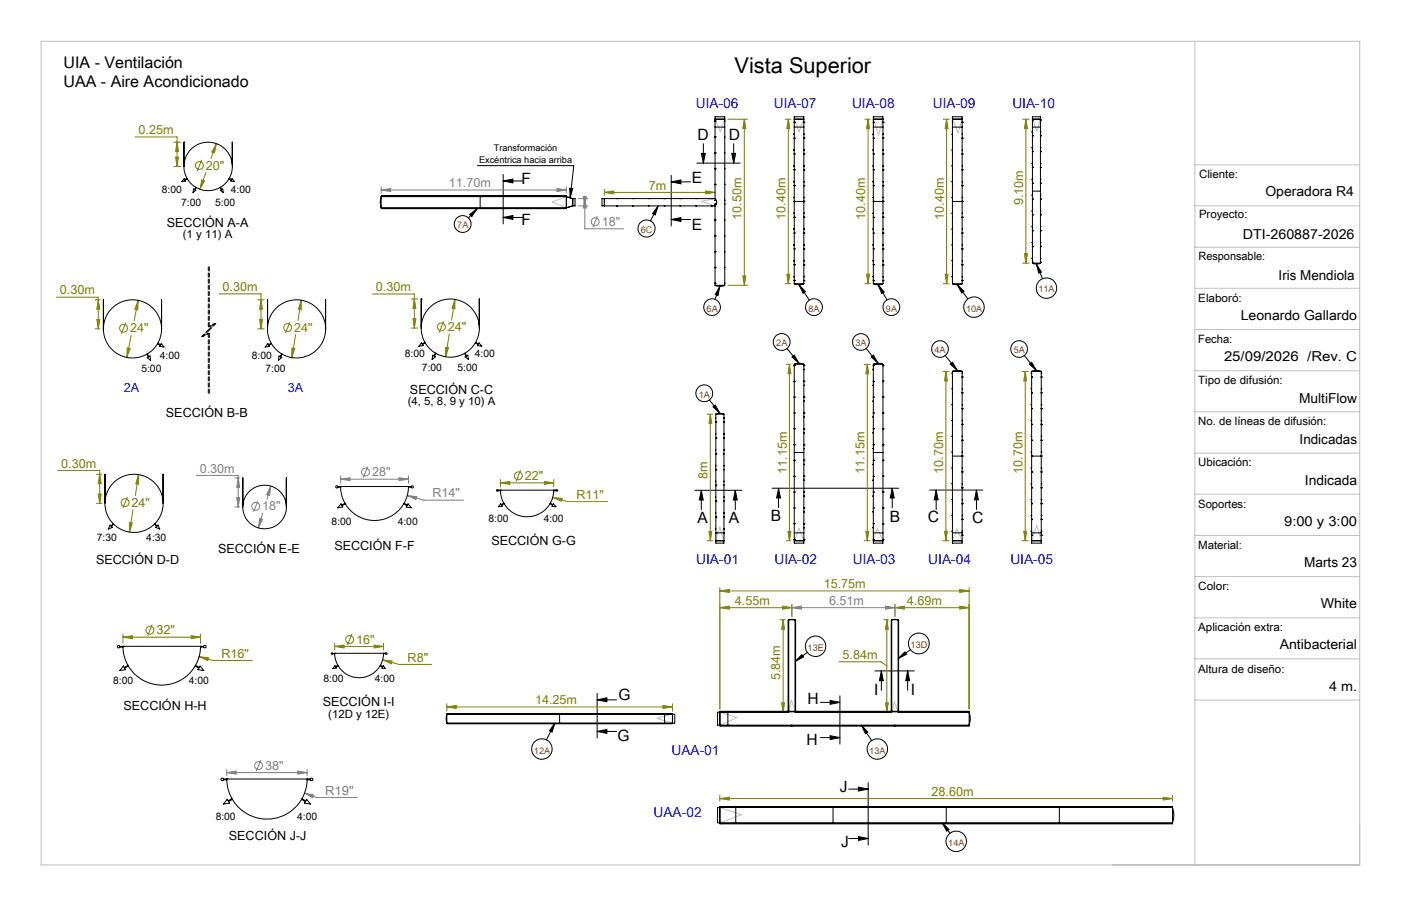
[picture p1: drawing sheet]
<svg xmlns="http://www.w3.org/2000/svg" width="432mm" height="279mm" viewBox="0 0 432 279" stroke-linecap="round" stroke-linejoin="round" font-family="sans-serif">
<g fill="none" stroke="#808080" stroke-width=".31">
<path d="M117.5 58.6l2.9-.5v1zM117.5 57.6v2M117.5 58.6h57.1M171.7 58.1l2.9 .5-2.9 .5zM174.6 57.6v2M178.3 63.5h2.9M178.3 61.2h2.9M179.8 60.6h.9l-.5 2.9zM180.2 61.2l.5 2.9h-.9zM180.2 61.2v9.4h12M184.1 66.6l-1.4 3.5M60.5 146.6h12.9v9.8"/>
<path d="M72.4 156.4h1.4M72.4 147.4h1.4M73 153.5h.9l-.5 2.9zM73.4 147.4l.5 2.9h-.9zM79.5 154.4l-1.4 3.5M80 159.9l.9 .3-1.3 2.6zM81 158.3l-1.4 4.5M83.5 149.9l-.4 2.9-.9-.3zM83.5 149.9l-1.2 4.1M105 147.8l2.9-.5v.9zM105 146.8v2.2M105 147.8h20.9"/>
<path d="M113.3 143.9l-1.4 3.4M123 147.3l2.9 .5-2.9 .4zM125.5 152.8l2.9 .4-.2 .8zM125.5 152.8l5.1 1.4h12.3M125.9 146.8v2.2M244.1 187.4l2.9-.5v1zM244.1 186.4v3.7M244.1 187.4h31.7M272.9 186.9l2.9 .5-2.9 .5zM275.8 186.4v3.7M69.9 238.3l2.9-.5v.9zM69.9 237.3v1.9"/>
<path d="M69.9 238.3h24.8M80.4 234.4l-1.4 3.4M91.8 237.8l2.9 .5-2.9 .4zM94.7 237.3v1.9M93.9 244.6l2.8 .6-.3 .8zM93.9 244.6l3.5 1.3h12.7"/>
<circle cx="183.4" cy="68.4" r="1.21"/>
<circle cx="78.8" cy="156.1" r="1.22"/>
<circle cx="112.6" cy="145.6" r="1.21"/>
<circle cx="79.7" cy="236.1" r="1.21"/>
</g>
<g fill="none" stroke="#808000" stroke-width=".31">
<path d="M224.4 36.8h6M229.4 36.8l.5 2.9h-.9zM229.4 36.8v51.2M242 36.8h1.8M243 36.8l.4 2.9h-.9zM243 36.8v50.7M266.6 36.8h1.6M267.5 36.8l.5 2.9h-.9zM267.5 36.8v50.7M290.7 36.8h1.9M291.7 36.8l.5 2.9h-.9zM291.7 36.8v50.7"/>
<path d="M315.2 36.8h2M316.2 36.8l.5 2.9h-1zM316.2 36.8v44.3M41.6 42.2h13v9.1M53.6 51.3h2.1M53.6 43.9h2.1M54.1 48.4h.9l-.4 2.9zM54.6 43.9l.4 2.8h-.9zM62.2 49.3l-1.4 3.5M62.2 55.5l.8 .3-1.4 2.5zM63.5 53.2l-1.9 5.1M66.7 44.3l-.6 2.9-.8-.3z"/>
<path d="M66.7 44.3l-1.7 4.6M186.3 58.3v2M186.3 59.3h34.1M186.3 59.3l2.9-.4v.9zM217.5 58.9l2.9 .4-2.9 .5zM315.7 78.2h1l-.5 2.9zM17.4 91.7h12.9v9.7M29.3 92.5h1.6M29.8 98.5h1l-.5 2.9zM30.3 92.5l.5 2.9h-1zM38.8 99.5l-1.4 3.4M42.6 92.6l-.2 3-.8-.2z"/>
<path d="M42.6 92.6l-1.3 6.4M67.5 90.6h12.9v10.8M79.4 92.5h2M80 98.5h.9l-.5 2.9zM80.4 92.5l.5 2.9h-.9zM89.4 99.3l-1.4 3.5M92.9 92.6v2.9l-1-.1zM92.9 92.6l-1.1 6.2M114.8 90.7h12.9v10.5M126.7 92.2h2.1M127.3 98.3h.9l-.5 2.9zM127.7 92.2l.5 2.9h-.9z"/>
<path d="M136.7 99.1l-1.3 3.5M140.2 92.3v2.9l-.9-.1zM140.2 92.3l-1 6.4M224.4 88h6M229 85.1h.9l-.5 2.9zM242 87.5h1.8M242.5 84.6h.9l-.4 2.9zM266.6 87.5h1.6M267.1 84.6h.9l-.5 2.9zM290.7 87.5h1.9M291.3 84.6h.9l-.5 2.9zM315.2 81.1h2"/>
<path d="M29.3 101.4h1.6M39.2 107.3l.9 .2-1 2.7zM40.4 103.4l-1.3 6.8M79.4 101.4h2M90 107.4l.8 .1-.9 2.8zM91.1 103.2l-1.2 7.1M126.7 101.2h2.1M137.3 107.1l1 .1-1 2.8zM138.5 103l-1.2 7M242.3 112.4h1.5M243.3 112.4v54.4M243.3 112.4l.5 2.9h-.9z"/>
<path d="M266.3 112.4h1.9M267.3 112.4l.5 2.9h-1zM267.3 112.4v54.4M290.5 114.5h2.1M291.5 114.5l.5 3h-.9zM291.5 114.5v52.3M315 114.5h1.9M316 114.5l.4 3h-.9zM316 114.5v52.3M217.9 127.7h1.7M218.9 127.7l.5 2.9h-.9zM218.9 127.7v39.1"/>
<path d="M17.8 145.1h12.9v10.1M29.7 155.2h1.7M29.7 146.3h1.7M30.3 152.3h.9l-.5 2.9zM30.7 146.3l.5 2.9h-.9zM39.3 153.3l-1.4 3.4M41 157.2l-1.1 6.9M42.7 146.4v2.9l-.9-.1zM42.7 146.4l-1 6.5M154.2 148.9l2.9-.4v.9zM154.2 147.9v2.2M154.2 148.9h16.5"/>
<path d="M160.4 145l-1.4 3.5M167.8 148.5l2.9 .4-2.9 .5zM170.4 153.4l2.9 .3-.3 .9zM170.4 153.4l4.6 1.3h12.2M170.7 147.9v2.2M39.9 161.1l.9 .2-.9 2.8zM217.9 166.8h1.7M218.5 163.9h.9l-.5 2.9zM242.3 166.8h1.5M242.9 163.9h.9l-.5 2.9zM266.3 166.8h1.9M266.8 163.9h1l-.5 2.9z"/>
<path d="M290.5 166.8h2.1M291.1 163.9h.9l-.5 2.9zM315 166.8h1.9M315.5 163.9h.9l-.4 2.9zM37.9 196.5l2.9-.5v1zM37.9 195.5v2.9M37.9 196.5h23.9M46.9 192.6l-1.4 3.5M58.9 196l2.9 .5-2.9 .5zM61.8 195.5v2.9M103.2 199.4l2.8-.5v.9zM103.2 198.4v2.1"/>
<path d="M103.2 199.4h15M108.5 195.5l-1.4 3.4M115.3 198.9l2.9 .5-2.9 .4zM118.2 198.4v2.1M221.9 187.4l2.9-.5v1zM221.9 187.4h22.2M221.9 182.2l2.9-.4v.9zM221.9 181.3v37.4M221.9 182.2h76.8M240.3 191.1h1.8M241.2 186.9l2.9 .5-2.9 .5zM241.4 191.1l.4 3h-.9z"/>
<path d="M241.4 191.1v28.5M244.1 186.4v3.7M272.3 191.1h1.5M273.3 191.1l.5 3h-.9zM273.3 191.1v28.5M275.8 187.4l2.9-.5v1zM275.8 186.4v3.7M275.8 187.4h22.9M295.8 186.9l2.9 .5-2.9 .5zM295.8 181.8l2.9 .4-2.9 .5zM298.7 181.3v37.4M61.4 202.5l2.9 .3-.3 .9z"/>
<path d="M61.4 202.5l4.1 1.2h12.3M117.9 203.5l3 .3-.3 .9zM117.9 203.5l5 1.4h10.1M137.7 218l2.9-.4v.9zM137.7 217v2.3M137.7 218h69.6M204.3 217.6l3 .4-3 .5zM207.3 217v2.3M240.9 216.7h.9l-.4 2.9zM258.6 204.1h12.9l1.8 1.3M272.9 216.7h.9l-.5 2.9zM221.9 246.3l2.9-.4v.8z"/>
<path d="M221.9 245.3v1.8M221.9 246.3h139.5M358.5 245.9l2.9 .4-2.9 .4zM361.4 245.3v1.8"/>
<circle cx="61.5" cy="51" r="1.21"/>
<circle cx="38.1" cy="101.2" r="1.22"/>
<circle cx="88.7" cy="101" r="1.22"/>
<circle cx="136" cy="100.8" r="1.22"/>
<circle cx="38.5" cy="155" r="1.21"/>
<circle cx="159.7" cy="146.8" r="1.22"/>
<circle cx="46.2" cy="194.3" r="1.2"/>
<circle cx="107.8" cy="197.2" r="1.21"/>
</g>
<g fill="none" stroke="#000" stroke-width=".31">
<path d="M147.1 51.1h29.7l-1.1 9.9M155.1 55.8l3-.6v1.2zM155.1 55.8h6M155.1 53.8v15.2M175.6 58.1l.9 .1-.8 2.8zM206.9 56.1l3-.6v1.2zM206.9 56.1h6M206.9 54.1v15.6M214.8 50.3h13.3M216.2 47.3h1.2l-.6 3zM216.8 44.3v6M225.5 47.3h1.2l-.6 3z"/>
<path d="M226.1 44.3v6M144.7 66.1l2.4-1.8-1.7 2.5zM147.1 64.3l-2.7 2.9M155.1 67.1l3-.6v1.2zM155.1 67.1h6M202.8 63.5l-2.3 4.6M202.8 63.5l-.9 2.8-.8-.4zM206.9 67.7l3-.6v1.2zM206.9 67.7h6M221.9 88.3l-1.5 4M221.9 88.3l-.6 2.9-.8-.4zM246.3 87.8l3.1 4.8"/>
<path d="M246.3 87.8l1.9 2.2-.7 .5zM270.7 87.8l2.7 4.7M270.7 87.8l1.8 2.3-.8 .4zM295.1 87.8l3.2 4.4M295.1 87.8l2 2.1-.7 .5zM319.4 81.4l1.9 4.5M319.4 81.4l1.6 2.5-.9 .3zM242.5 107.5l3.8 4.5M244.1 110.1l.7-.6 1.5 2.5zM266.9 107.5l3.8 4.5M268.5 110.1l.7-.6 1.5 2.5zM291.3 109.6l3.8 4.7"/>
<path d="M292.9 112.3l.7-.6 1.5 2.6zM315.7 109.6l3.7 4.7M317.3 112.3l.7-.6 1.4 2.6zM218.7 123.3l3.2 4.2M219.7 125.4l.8-.5 1.4 2.6zM214.1 151.2h14.5M216.1 151.2l.6 3h-1.2zM216.1 151.2v6M226.6 151.2l.6 3h-1.2zM226.6 151.2v6M237.9 150.6h39.1M240 150.6l.6 3h-1.2z"/>
<path d="M240 150.6v6M275 150.6l.6 3h-1.2zM275 150.6v6M286.5 151.1h16.4M288.5 151.1v6M288.5 151.1l.6 3h-1.2zM301 151.1l.6 3h-1.2zM301 151.1v6M184 215.8h6M184 213.8v13.8M184 215.8l3-.6v1.2zM247.1 201.9l.6 .7-2.6 1.4z"/>
<path d="M248.8 201.2l-3.7 2.8M252.9 216.6h6M255.9 216l3 .6-3 .6zM258.9 214.6v14.9M269.7 206.9h12.1M271.6 206.9l.6 3h-1.2zM271.6 206.9v6M276.8 203.1l2.1-2.1 .5 .8zM279.8 206.9l.6 3h-1.2zM279.8 206.9v6M280.6 200.3l-3.8 2.8M171 223l-2.6 5.2"/>
<path d="M171 223l-.9 2.8-.8-.4zM184 225.6h6M184 225.6l3-.6v1.2zM252.9 227.5h6M255.9 226.9l3 .6-3 .6zM265.5 223.6l3.1 4.8M265.5 223.6l2 2.2-.8 .5zM261.6 243.3h6M261.6 258.6h6M264.6 242.7l3 .6-3 .6zM264.6 258l3 .6-3 .6zM267.6 241.4v19.2"/>
<path d="M290.4 253.8l2.4 3.2M290.4 253.8l2.1 2-.7 .5z"/>
<circle cx="142.6" cy="69.1" r="2.59"/>
<circle cx="199.3" cy="70.5" r="2.64"/>
<circle cx="219.5" cy="94.7" r="2.56"/>
<circle cx="250.9" cy="94.7" r="2.59"/>
<circle cx="274.7" cy="94.7" r="2.59"/>
<circle cx="300.2" cy="94.7" r="3.2"/>
<circle cx="322.5" cy="88.8" r="3.1"/>
<circle cx="240.9" cy="105.5" r="2.59"/>
<circle cx="265.3" cy="105.5" r="2.56"/>
<circle cx="289.7" cy="107.6" r="2.57"/>
<circle cx="314.1" cy="107.6" r="2.57"/>
<circle cx="217.1" cy="121.3" r="2.6"/>
<circle cx="251.4" cy="199.3" r="3.2"/>
<circle cx="283.2" cy="198.4" r="3.2"/>
<circle cx="167" cy="231" r="3.2"/>
<circle cx="270.4" cy="231" r="3.1"/>
<circle cx="294.7" cy="259.5" r="3.2"/>
</g>
<path d="M64.2 82.2v18.6M64.5 82.2v18.6M64.2 102.8v18.6M64.5 102.8v18.6" fill="none" stroke="#000" stroke-width=".31" stroke-dasharray="1.3 .6" stroke-dashoffset="-.1"/>
<path d="M62.2 103.8l2-1M62.5 103.8l2-1M64.2 100.8l2-1M64.5 100.8l2-1" fill="none" stroke="#000" stroke-width=".31" stroke-dasharray="1.3 .6" stroke-dashoffset=".5"/>
<path d="M66.2 99.8l-2 2M66.5 99.8l-2 2M64.2 101.8l-2 2M64.5 101.8l-2 2" fill="none" stroke="#000" stroke-width=".31" stroke-dasharray="1.3 .6" stroke-dashoffset=".2"/>
<g fill="none" stroke="#c0c0c0" stroke-width=".31">
<path d="M12.7 12.7h406.4v254h-406.4zM368.3 12.7v254M220.4 36.8l1.6 3.8 1.4-3.8M244.8 36.8l1.5 3.8 1.5-3.8M269.2 36.8l1.6 4.8 1.3-4.8M293.5 36.8l1.8 4.2 1.2-4.2M318.2 36.8l1.3 3.6 1.2-3.6M368.3 50.8h50.8M174.3 60.6h.2l-4.2 1.7 4.3 1.8M220.4 61.2l-4.2 .9 4 1.4M368.3 63.5h50.8M368.3 76.2h50.8"/>
<path d="M368.3 88.9h50.8M368.3 101.6h50.8M368.3 114.3h50.8M368.3 127h50.8M368.3 139.7h50.8M368.3 152.4h50.8M220.6 166.8l1.3-4.2 1.2 4.2M247.8 166.6l-1.5-3.6-1.5 3.8M272.1 166.8l-1.7-3.8-1.4 3.8M293.5 166.8l1.4-3.6 1.6 3.6M318 166.8l1.5-4.8 1.4 4.8M368.3 165.1h50.8"/>
<path d="M368.3 177.8h50.8M368.3 190.5h50.8M221.9 219.6l5.3 1.7-5.3 2.3M243.1 219.4l.8-3.5 1.2 3.5M274.8 219.5l.8-3.1 1.2 3.1M368.3 203.2h50.8M368.3 215.9h50.8M207.2 220.2l-4.7 1.3 4.8 1.5M221.9 249l6.6 2.2-6.6 2.6"/>
</g>
<g fill="#000">
<path d="M219.7 125.4l.8-.5 1.4 2.6zM244.1 110.1l.7-.6 1.5 2.5zM268.5 110.1l.7-.6 1.5 2.5zM292.9 112.3l.7-.6 1.5 2.6zM317.3 112.3l.7-.6 1.4 2.6zM319.4 81.4l1.6 2.5-.9 .3zM295.1 87.8l2 2.1-.7 .5zM270.7 87.8l1.8 2.3-.8 .4zM246.3 87.8l1.9 2.2-.7 .5zM221.9 88.3l-.6 2.9-.8-.4zM202.8 63.5l-.9 2.8-.8-.4zM144.7 66.1l2.4-1.8-1.7 2.5zM171 223l-.9 2.8-.8-.4zM247.1 201.9l.6 .7-2.6 1.4zM276.8 203.1l2.1-2.1 .5 .8zM265.5 223.6l2 2.2-.8 .5zM290.4 253.8l2.1 2-.7 .5zM175.6 58.1l.9 .1-.8 2.8z"/>
<path d="M226.6 151.2l.6 3h-1.2zM216.1 151.2l.6 3h-1.2z"/>
<path d="M275 150.6l.6 3h-1.2zM240 150.6l.6 3h-1.2zM301 151.1l.6 3h-1.2zM288.5 151.1l.6 3h-1.2zM225.5 47.3h1.2l-.6 3zM216.2 47.3h1.2l-.6 3zM206.9 56.1l3-.6v1.2zM206.9 67.7l3-.6v1.2zM184 215.8l3-.6v1.2zM184 225.6l3-.6v1.2zM255.9 216l3 .6-3 .6zM255.9 226.9l3 .6-3 .6zM279.8 206.9l.6 3h-1.2zM271.6 206.9l.6 3h-1.2zM264.6 242.7l3 .6-3 .6zM264.6 258l3 .6-3 .6zM155.1 55.8l3-.6v1.2zM155.1 67.1l3-.6v1.2z"/>
</g>
<g fill="#808000">
<path d="M295.8 186.9l2.9 .5-2.9 .5zM275.8 187.4l2.9-.5v1zM358.5 245.9l2.9 .4-2.9 .4zM221.9 246.3l2.9-.4v.8zM295.8 181.8l2.9 .4-2.9 .5zM221.9 182.2l2.9-.4v.9z"/>
<path d="M137.7 218l2.9-.4v.9zM204.3 217.6l3 .4-3 .5zM221.9 187.4l2.9-.5v1zM241.2 186.9l2.9 .5-2.9 .5zM273.3 191.1l.5 3h-.9zM272.9 216.7h.9l-.5 2.9zM62.2 55.5l-.6 2.8 1.4-2.5zM66.7 44.3l-1.4 2.6 .8 .3zM54.1 48.4h.9l-.4 2.9zM54.6 43.9l.4 2.8h-.9zM39.2 107.3l-.1 2.9 1-2.7zM42.6 92.6l-1 2.8 .8 .2zM29.8 98.5h1l-.5 2.9zM30.3 92.5l.5 2.9h-1zM90 107.4l-.1 2.9 .9-2.8zM92.9 92.6l-1 2.8 1 .1zM80 98.5h.9l-.5 2.9zM80.4 92.5l.5 2.9h-.9zM137.3 107.1v2.9l1-2.8zM140.2 92.3l-.9 2.8 .9 .1zM127.3 98.3h.9l-.5 2.9zM127.7 92.2l.5 2.9h-.9zM30.3 152.3h.9l-.5 2.9zM30.7 146.3l.5 2.9h-.9zM39.9 161.1v3l.9-2.8zM42.7 146.4l-.9 2.8 .9 .1zM170.4 153.4l2.6 1.2 .3-.9zM61.4 202.5l2.6 1.2 .3-.9zM117.9 203.5l2.7 1.2 .3-.9z"/>
<path d="M103.2 199.4l2.8-.5v.9zM115.3 198.9l2.9 .5-2.9 .4z"/>
<path d="M37.9 196.5l2.9-.5v1zM58.9 196l2.9 .5-2.9 .5z"/>
<path d="M217.5 58.9l2.9 .4-2.9 .5zM186.3 59.3l2.9-.4v.9z"/>
<path d="M218.5 163.9h.9l-.5 2.9zM218.9 127.7l.5 2.9h-.9zM242.9 163.9h.9l-.5 2.9zM243.3 112.4l.5 2.9h-.9zM266.8 163.9h1l-.5 2.9zM267.3 112.4l.5 2.9h-1zM291.1 163.9h.9l-.5 2.9zM291.5 114.5l.5 3h-.9zM315.5 163.9h.9l-.4 2.9zM316 114.5l.4 3h-.9z"/>
<path d="M229.4 36.8l.5 2.9h-.9zM229 85.1h.9l-.5 2.9zM243 36.8l.4 2.9h-.9zM242.5 84.6h.9l-.4 2.9zM267.5 36.8l.5 2.9h-.9zM267.1 84.6h.9l-.5 2.9zM291.7 36.8l.5 2.9h-.9zM291.3 84.6h.9l-.5 2.9zM316.2 36.8l.5 2.9h-1zM315.7 78.2h1l-.5 2.9zM241.4 191.1l.4 3h-.9zM240.9 216.7h.9l-.4 2.9z"/>
<path d="M154.2 148.9l2.9-.4v.9zM167.8 148.5l2.9 .4-2.9 .5z"/>
</g>
<g fill="#808080">
<path d="M93.9 244.6l2.8 .6-.3 .8z"/>
<path d="M272.9 186.9l2.9 .5-2.9 .5zM244.1 187.4l2.9-.5v1z"/>
<path d="M117.5 58.6l2.9-.5v1zM171.7 58.1l2.9 .5-2.9 .5zM179.8 60.6h.9l-.5 2.9zM180.2 61.2l.5 2.9h-.9zM80 159.9l-.4 2.9 1.3-2.6zM83.5 149.9l-1.3 2.6 .9 .3zM73 153.5h.9l-.5 2.9zM73.4 147.4l.5 2.9h-.9zM125.5 152.8l2.7 1.2 .2-.8z"/>
<path d="M91.8 237.8l2.9 .5-2.9 .4zM69.9 238.3l2.9-.5v.9z"/>
<path d="M105 147.8l2.9-.5v.9zM123 147.3l2.9 .5-2.9 .4z"/>
</g>
<g fill="none" stroke="#000" stroke-width=".31">
<path d="M220.4 36.8h3M220.4 37.4h.1M220.4 37.3h.1M220.4 39.2h3M223.3 37.4h.1M223.3 37.3h.1M244.8 36.8h3M244.8 37.8h.1M244.8 37.7h.1M244.8 39.2h3M247.8 37.8h.1M247.8 37.7h.1"/>
<path d="M269.2 36.8h2.9M269.2 37.8h.1M269.2 37.7h.1M269.2 39.2h2.9M272.1 37.8h.1M272.1 37.7h.1M293.5 36.8h3M293.5 39.2h3M293.5 37.8h.1M293.5 37.7h.1M296.5 37.7h.1M296.5 37.8h.1"/>
<path d="M318.2 36.8h2.5M318.2 37.1h.1M318.2 36.9h.1M318.2 39.2h2.5M320.7 37.1h.1M320.7 36.9h.1M56.7 43.9h.1M56.7 43.9v7.4M57.6 55l-.7 .4-.1-.3-.7 .9 1.1-.2-.2-.2 .7-.5M60.4 57.7l-.5 .8-.2-.2-.2 1.1 .9-.7-.3-.1 .4-.8M67.9 57.7l.5 .8 .3-.2 .1 1.1-.9-.7 .3-.1-.4-.8M70.7 55l.7 .4 .1-.3 .7 .9-1.1-.2 .2-.2-.7-.5"/>
<path d="M71.6 43.9h.1M71.6 43.9v7.4M220.4 47.2h.1M220.4 47.1h.1M220.4 52.1h.1M220.4 51.9h.1M220.4 56.9h.1M220.4 56.8h.1M220.4 42.3h.1M220.4 42.2h.1M223.3 42.3h.1M223.3 42.2h.1"/>
<path d="M223.3 52.1h.1M223.3 51.9h.1M223.3 56.9h.1M223.3 56.8h.1M223.3 47.2h.1M223.3 47.1h.1M244.8 42.7h.1M244.8 42.5h.1M244.8 47.6h.1M244.8 47.4h.1M244.8 52.4h.1M244.8 52.3h.1"/>
<path d="M244.8 57.3h.1M244.8 57.2h.1M244.8 51.1v.1M244.8 46.2v.1M244.8 56v.1M244.8 41.3v.2M247.8 47.6h.1M247.8 47.4h.1M247.8 52.4h.1M247.8 52.3h.1M247.8 42.7h.1M247.8 42.5h.1"/>
<path d="M247.8 57.3h.1M247.8 57.2h.1M247.8 51.1v.1M247.8 46.2v.1M247.8 56v.1M247.8 41.3v.2M269.2 42.7h.1M269.2 42.5h.1M269.2 47.6h.1M269.2 47.4h.1M269.2 52.4h.1M269.2 52.3h.1"/>
<path d="M269.2 57.3h.1M269.2 57.2h.1M269.2 51.1v.1M269.2 46.2v.1M269.2 56v.1M269.2 41.3v.2M272.1 42.7h.1M272.1 42.5h.1M272.1 47.6h.1M272.1 47.4h.1M272.1 52.4h.1M272.1 52.3h.1"/>
<path d="M272.1 57.3h.1M272.1 57.2h.1M272.1 51.1v.1M272.1 46.2v.1M272.1 56v.1M272.1 41.3v.2M293.5 47.6h.1M293.5 47.4h.1M293.5 52.4h.1M293.5 52.3h.1M293.5 57.3h.1M293.5 57.2h.1"/>
<path d="M293.5 42.7h.1M293.5 42.5h.1M293.5 51.1v.1M293.5 46.2v.1M293.5 56v.1M293.5 41.3v.2M296.5 47.6h.1M296.5 47.4h.1M296.5 52.4h.1M296.5 52.3h.1M296.5 57.3h.1M296.5 57.2h.1"/>
<path d="M296.5 42.7h.1M296.5 42.5h.1M296.5 41.3v.2M296.5 46.2v.1M296.5 51.1v.1M296.5 56v.1M318.2 41.9h.1M318.2 41.8h.1M318.2 46.8h.1M318.2 46.7h.1M318.2 51.7h.1M318.2 51.6h.1"/>
<path d="M318.2 56.6h.1M318.2 56.4h.1M318.2 58.9h2.5M318.2 45.5v.1M318.2 50.3v.2M318.2 55.2v.2M318.2 40.6v.1M320.7 41.9h.1M320.7 41.8h.1M320.7 46.8h.1M320.7 46.7h.1M320.7 51.7h.1"/>
<path d="M320.7 51.6h.1M320.7 56.6h.1M320.7 56.4h.1M320.7 40.6v.1M320.7 45.5v.1M320.7 50.3v.2M320.7 55.2v.2M117.5 60.6l-.3 1.4 .3 2.1M117.5 60.6v3.5M117.5 60.6h57.1l1.9 .7M117.5 64.2h57M117.5 60.5h57"/>
<path d="M117.5 60.5v.1M117.5 64.1v.1M148 60.6h.1M148 64.1h.1M148 60.6v3.5M174.5 60.5v3.7M175 60.8l1.5 .4M176.5 63.5l-1.5 .5M176.5 61.2v2.3M176.5 61.2h.7v2.3h-.7M176.5 61.3v2.2M176.5 61.2v.1"/>
<path d="M176.5 63.5h.1M176.5 63.5l-1.9 .6h-57.1M186.3 61.2v2.3M190.1 61.2h.1M190.1 63.5h.1M190.3 61.2h.1M190.3 63.5h.1M195 61.2h.1M195 63.5h.1M195.1 61.2h.1M195.1 63.5h.1M199.9 61.2h.1"/>
<path d="M199.9 63.5h.1M200 61.2h.1M200 63.5h.1M204.8 61.2h.1M204.8 63.5h.1M204.9 61.2h.1M204.9 63.5h.1M209.6 61.2h.1M209.6 63.5h.1M209.8 61.2h.1M209.8 63.5h.1M214.5 61.2h.1"/>
<path d="M214.5 63.5h.1M214.6 61.2h.1M214.6 63.5h.1M219.4 61.2h.1M219.4 63.5h.1M219.5 61.2h.1M219.5 63.5h.1M220.4 61.2h-34.9v2.3h34.9M220.4 61.2l.5 1.1-.5 1.2M220.4 61.7h.1M220.4 61.8h.1M220.4 62.9h.1"/>
<path d="M220.4 63h.1M220.4 67.9h.1M220.4 67.8h.1M220.4 72.8h.1M220.4 72.7h.1M220.4 77.7h.1M220.4 77.5h.1M220.4 61.2v-25.2h3v52M220.4 61.7v.1M220.4 62.9v.1M220.4 63.5v24.5M223.3 63h.1"/>
<path d="M223.3 62.9h.1M223.3 61.8h.1M223.3 61.7h.1M223.3 67.9h.1M223.3 67.8h.1M223.3 72.8h.1M223.3 72.7h.1M223.3 77.7h.1M223.3 77.5h.1M244.8 62.1h3M244.8 67.1h.1M244.8 67h.1"/>
<path d="M244.8 71.9h.1M244.8 71.8h.1M244.8 62.2h.1M244.8 62.1h.1M244.8 76.8h.1M244.8 76.7h.1M244.8 70.6v.1M244.8 75.5v.1M244.8 65.7v.1M244.8 60.9v.1M247.8 71.9h.1M247.8 71.8h.1"/>
<path d="M247.8 62.2h.1M247.8 62.1h.1M247.8 67.1h.1M247.8 67h.1M247.8 76.8h.1M247.8 76.7h.1M247.8 70.6v.1M247.8 75.5v.1M247.8 65.7v.1M247.8 60.9v.1M269.2 62.1h2.9M269.2 62.2h.1"/>
<path d="M269.2 62.1h.1M269.2 67.1h.1M269.2 67h.1M269.2 71.8h.1M269.2 71.9h.1M269.2 76.8h.1M269.2 76.7h.1M269.2 70.6v.1M269.2 75.5v.1M269.2 65.7v.1M269.2 60.9v.1M272.1 76.8h.1"/>
<path d="M272.1 76.7h.1M272.1 62.2h.1M272.1 62.1h.1M272.1 67.1h.1M272.1 67h.1M272.1 71.9h.1M272.1 71.8h.1M272.1 70.6v.1M272.1 75.5v.1M272.1 65.7v.1M272.1 60.9v.1M293.5 62.2h.1"/>
<path d="M293.5 62.1h.1M293.5 67.1h.1M293.5 67h.1M293.5 71.9h.1M293.5 71.8h.1M293.5 76.8h.1M293.5 76.7h.1M293.5 70.6v.1M293.5 75.5v.1M293.5 65.7v.1M293.5 60.9v.1M293.6 62.1h2.9"/>
<path d="M296.5 62.2h.1M296.5 62.1h.1M296.5 67.1h.1M296.5 67h.1M296.5 71.9h.1M296.5 71.8h.1M296.5 76.8h.1M296.5 76.7h.1M296.5 60.9v.1M296.5 65.7v.1M296.5 70.6v.1M296.5 75.5v.1"/>
<path d="M318.2 61.5h.1M318.2 61.3h.1M318.2 71.1h.1M318.2 71.2h.1M318.2 76.1h.1M318.2 76h.1M318.2 66.3h.1M318.2 66.2h.1M318.2 74.8v.1M318.2 79.6v.2M318.2 69.8v.2M318.2 65v.1"/>
<path d="M318.2 60.1v.1M320.7 71.2h.1M320.7 71.1h.1M320.7 76.1h.1M320.7 76h.1M320.7 61.5h.1M320.7 61.3h.1M320.7 66.2h.1M320.7 66.3h.1M320.7 60.1v.1M320.7 65v.1M320.7 69.8v.2"/>
<path d="M320.7 74.8v.1M320.7 79.6v.2M49.8 92.5h.1M49.8 92.5v8.9M82.4 92.5h.1M82.5 92.5l-.1 8.9M129.8 92.2h.1M129.8 92.2v9M147.7 92.2h.1M147.7 92.2v9M220.4 88l1.2 .3 1.8-.3M220.4 82.5h.1"/>
<path d="M220.4 82.4h.1M220.4 87.4h.1M220.4 87.3h.1M220.4 88h3M223.3 82.5h.1M223.3 82.4h.1M223.3 87.4h.1M223.3 87.3h.1M244.8 87.5l1.1 .3 1.4-.1 .5-.2M244.8 87.5v-51.5h3v51.5M244.8 81.7h.1M244.8 81.6h.1"/>
<path d="M244.8 86.6h.1M244.8 86.5h.1M244.8 87.5h3M244.8 85.2v.2M244.8 80.4v.1M247.8 81.7h.1M247.8 81.6h.1M247.8 86.6h.1M247.8 86.5h.1M247.8 85.2v.2M247.8 80.4v.1M269.2 87.5l1.1 .3 1.3-.1 .5-.2"/>
<path d="M269.2 87.5v-51.5h2.9v51.5M269.2 81.7h.1M269.2 81.6h.1M269.2 86.6h.1M269.2 86.5h.1M269.2 87.5h2.9M269.2 85.2v.2M269.2 80.4v.1M272.1 86.6h.1M272.1 86.5h.1M272.1 81.7h.1M272.1 81.6h.1"/>
<path d="M272.1 85.2v.2M272.1 80.4v.1M293.5 87.5l1.1 .3h1.2l.7-.3M293.5 87.5v-51.5h3v51.5M293.5 87.5h3M293.5 86.6h.1M293.5 86.5h.1M293.5 81.7h.1M293.5 81.6h.1M293.5 85.2v.2M293.5 80.4v.1M296.5 81.7h.1"/>
<path d="M296.5 81.6h.1M296.5 86.6h.1M296.5 86.5h.1M296.5 80.4v.1M296.5 85.2v.2M318.2 81.1l1.1 .3 1.4-.3M318.2 81.1v-45.1h2.5v45.1M318.2 81h.1M318.2 80.9h.1M318.2 81.1h2.5M320.7 81h.1M320.7 80.9h.1"/>
<path d="M31.9 100.7v-8.2v8.9M45.4 109.1l.5 .9 .3-.2 .2 1.3-1-.8 .3-.2-.5-.9M48.6 105.8l.9 .5 .2-.3 .9 1-1.4-.2 .2-.3-.9-.5M83.6 105.8l-.9 .5-.2-.3-.8 1 1.3-.2-.2-.3 .9-.5M86.9 109.1l-.6 .9-.3-.2-.2 1.3 1.1-.8-.4-.2 .5-.9M100.3 100.7l.1-8.2v8.9M131 105.6l-.9 .5-.2-.4-.8 1.1 1.3-.2-.2-.3 .9-.6M134.2 108.9l-.5 .8-.3-.2-.2 1.4 1-.9-.3-.1 .5-.9M143.3 108.9l.5 .8 .4-.2 .2 1.4-1.1-.9 .4-.1-.5-.9M146.6 105.6l.9 .5 .1-.4 .9 1.1-1.4-.2 .3-.3-.9-.6M244.8 112.4l1.3-.4 1.7 .4M244.8 112.4v55.1h3v-55.1"/>
<path d="M244.8 117.5h.1M244.8 117.7h.1M244.8 112.7h.1M244.8 112.8h.1M244.8 112.4h3M247.8 117.5h.1M247.8 117.7h.1M247.8 112.7h.1M247.8 112.8h.1M247.8 113.9v.1M247.8 118.8v.1M269.2 112.4l1.2-.4 1.7 .4"/>
<path d="M269.2 112.4v55.1h2.9v-55.1M269.2 112.7h.1M269.2 112.8h.1M269.2 117.5h.1M269.2 117.7h.1M269.2 112.4h2.9M269.2 113.9v.1M269.2 118.8v.1M272.1 112.7h.1M272.1 112.8h.1M272.1 117.5h.1M272.1 117.7h.1"/>
<path d="M293.5 114.5l.9-.2h1.3l.8 .2M293.5 114.5v53h3v-53M293.5 114.5h3M293.5 115v.1M293.5 119.9v.1M293.5 116.2h.1M293.5 116.3h.1M296.5 116.2h.1M296.5 116.3h.1M296.5 115v.1M296.5 119.9v.1M318 114.5l.8-.2h1.3l.8 .2"/>
<path d="M318 114.5v53h2.9v-53M318 116.2h.1M318 116.3h.1M318 114.5h2.9M318 115v.1M318 119.9v.1M320.9 116.2h.1M320.9 116.3h.1M320.9 119.9v.1M320.9 115v.1M220.6 127.7l1.2-.2 1.3 .2M220.6 127.7v39.8h2.5v-39.8"/>
<path d="M220.6 135h.1M220.6 135.1h.1M220.6 139.9h.1M220.6 140h.1M220.6 130.1h.1M220.6 130.2h.1M220.6 127.7h2.5M220.6 128.9v.1M220.6 133.8v.1M220.6 138.6v.2M223.1 130.1v.1M223.1 135v.1"/>
<path d="M223.1 139.9v.1M223.1 138.6v.2M223.1 133.8v.1M223.1 128.9v.1M244.8 132.2h.1M244.8 132.3h.1M244.8 137.1h.1M244.8 137.2h.1M244.8 127.3h.1M244.8 127.4h.1M244.8 122.4h.1M244.8 122.6h.1"/>
<path d="M244.8 139.6h3M247.8 137.1h.1M247.8 137.2h.1M247.8 132.2h.1M247.8 132.3h.1M247.8 127.3h.1M247.8 127.4h.1M247.8 122.4h.1M247.8 122.6h.1M247.8 123.6v.2M247.8 128.5v.2M247.8 133.4v.1"/>
<path d="M247.8 138.3v.1M269.2 132.3h.1M269.2 132.2h.1M269.2 122.4h.1M269.2 122.6h.1M269.2 137.1h.1M269.2 137.2h.1M269.2 127.3h.1M269.2 127.4h.1M269.2 139.6h2.9M269.2 123.6v.2M269.2 128.5v.2"/>
<path d="M269.2 133.4v.1M269.2 138.3v.1M272.1 132.2h.1M272.1 132.3h.1M272.1 137.2h.1M272.1 137.1h.1M272.1 122.4h.1M272.1 122.6h.1M272.1 127.4h.1M272.1 127.3h.1M293.5 124.7v.2M293.5 129.6v.2"/>
<path d="M293.5 134.5v.1M293.5 139.4v.1M293.5 121.1h.1M293.5 121.2h.1M293.5 135.7h.1M293.5 135.9h.1M293.5 130.8h.1M293.5 131h.1M293.5 126h.1M293.5 126.1h.1M296.5 130.8h.1M296.5 131h.1"/>
<path d="M296.5 121.1h.1M296.5 121.2h.1M296.5 135.7h.1M296.5 135.9h.1M296.5 126h.1M296.5 126.1h.1M296.5 124.7v.2M296.5 129.6v.2M296.5 134.5v.1M296.5 139.4v.1M318 130.8h.1M318 131h.1"/>
<path d="M318 135.7h.1M318 135.9h.1M318 126h.1M318 126.1h.1M318 121.1h.1M318 121.2h.1M318 124.7v.2M318 129.6v.2M318 134.5v.1M318 139.4v.1M320.9 135.7h.1M320.9 135.9h.1"/>
<path d="M320.9 131h.1M320.9 130.8h.1M320.9 126h.1M320.9 126.1h.1M320.9 121.1h.1M320.9 121.2h.1M320.9 139.4v.1M320.9 134.5v.1M320.9 124.7v.2M320.9 129.6v.2M32.3 146.3h.1M32.4 146.3l-.1 8.9"/>
<path d="M50.2 146.3h.1M50.2 146.3l.1 8.9M74.9 155.7l-.1-8.3v9M88.2 155.7l.1-8.3v9M103.5 149.9l23.3 .1a.33 .33 0 0 1 .5-.1 .33 .33 0 0 1 0 .5 .33 .33 0 0 1-.5-.2l-.9-.1a10.5 10.5 0 0 1-10.5 10.4 10.5 10.5 0 0 1-10.4-10.4l-.9 .1a.35 .35 0 0 1-.5 .3 .35 .35 0 0 1-.1-.6zM105 150h.1M106.3 155.2l-1 .6-.2-.4-1 1.2 1.6-.2-.3-.4 1-.6M124.5 155.2l1.1 .6 .2-.4 1 1.2-1.6-.2 .2-.4-1-.6M125.9 150h.1M153.1 151.1l18.2 .1a.27 .27 0 0 1 .5-.2 .27 .27 0 0 1 0 .5 .27 .27 0 0 1-.5-.2l-.6-.1a8.2 8.2 0 0 1-8.2 8.2 8.2 8.2 0 0 1-8.3-8.2l-.6 .1a.25 .25 0 0 1-.4 .2 .25 .25 0 0 1-.1-.4zM154.2 151.2h.1M155.3 155.2l-.8 .4-.2-.3-.7 1 1.2-.2-.2-.3 .8-.5"/>
<path d="M169.6 155.2l.8 .4 .2-.3 .7 1-1.2-.2 .2-.3-.8-.5M170.7 151.2h.1M220.6 154.5h.1M220.6 154.6h.1M220.6 144.7h.1M220.6 144.9h.1M220.6 149.6h.1M220.6 149.8h.1M220.6 159.5h.1M220.6 159.4h.1M220.6 143.5v.2M220.6 148.4v.1"/>
<path d="M220.6 153.3v.1M220.6 158.2v.1M223.1 144.7v.2M223.1 149.6v.2M223.1 154.5v.1M223.1 159.4v.1M223.1 143.5v.2M223.1 153.3v.1M223.1 158.2v.1M223.1 148.4v.1M244.8 156.6h.1M244.8 156.7h.1"/>
<path d="M244.8 151.7h.1M244.8 151.8h.1M244.8 146.8h.1M244.8 146.9h.1M244.8 141.9h.1M244.8 142.1h.1M247.8 156.6h.1M247.8 156.7h.1M247.8 151.7h.1M247.8 151.8h.1M247.8 146.8h.1M247.8 146.9h.1"/>
<path d="M247.8 141.9h.1M247.8 142.1h.1M247.8 143.2v.1M247.8 148v.2M247.8 152.9v.1M247.8 157.8v.1M269.2 156.6h.1M269.2 156.7h.1M269.2 151.7h.1M269.2 151.8h.1M269.2 146.8h.1M269.2 146.9h.1"/>
<path d="M269.2 141.9h.1M269.2 142.1h.1M269.2 143.2v.1M269.2 148v.2M269.2 152.9v.1M269.2 157.8v.1M272.1 156.6h.1M272.1 156.7h.1M272.1 151.7h.1M272.1 151.8h.1M272.1 146.8h.1M272.1 146.9h.1"/>
<path d="M272.1 142.1h.1M272.1 141.9h.1M293.5 144.3v.1M293.5 149.1v.2M293.5 154v.1M293.5 158.9v.1M293.5 140.6h.1M293.5 140.7h.1M293.5 150.4h.1M293.5 150.5h.1M293.5 145.5h.1M293.5 145.6h.1"/>
<path d="M293.5 155.2h.1M293.5 155.4h.1M293.6 140.7h2.9M296.5 140.6h.1M296.5 140.7h.1M296.5 145.6h.1M296.5 145.5h.1M296.5 150.4h.1M296.5 150.5h.1M296.5 155.2h.1M296.5 155.4h.1M296.5 144.3v.1"/>
<path d="M296.5 149.1v.2M296.5 154v.1M296.5 158.9v.1M318 140.7h2.9M318 155.2h.1M318 155.4h.1M318 150.4h.1M318 150.5h.1M318 140.6h.1M318 140.7h.1M318 145.6h.1M318 145.5h.1"/>
<path d="M318 144.3v.1M318 149.1v.2M318 154v.1M318 158.9v.1M320.9 145.5h.1M320.9 145.6h.1M320.9 140.6h.1M320.9 140.7h.1M320.9 155.4h.1M320.9 155.2h.1M320.9 150.4h.1M320.9 150.5h.1"/>
<path d="M320.9 144.3v.1M320.9 149.1v.2M320.9 154v.1M320.9 158.9v.1M34.9 161.5l-.7 .7-.3-.3-.5 1.3 1.2-.6-.3-.3 .7-.7M47.7 161.5l.7 .7 .3-.3 .5 1.3-1.2-.6 .3-.3-.7-.7M220.6 166.8h2.5M220.6 164.3h2.5M220.6 164.4h.1M220.6 164.3h.1M220.6 163.1v.1M223.1 164.3v.1"/>
<path d="M223.1 163.1v.1M244.8 166.8h3M244.8 166.3h.1M244.8 166.4h.1M244.8 161.5h.1M244.8 161.6h.1M244.8 164.3h3M247.8 166.3h.1M247.8 166.4h.1M247.8 161.5h.1M247.8 161.6h.1M247.8 162.7v.1"/>
<path d="M269.2 166.8h2.9M269.2 161.5h.1M269.2 161.6h.1M269.2 166.3h.1M269.2 166.4h.1M269.2 164.3h2.9M269.2 162.7v.1M272.1 161.5h.1M272.1 161.6h.1M272.1 166.3h.1M272.1 166.4h.1M293.5 166.8h3"/>
<path d="M293.5 164.3h3M293.5 163.8v.1M293.5 165h.1M293.5 165.1h.1M293.5 160.1h.1M293.5 160.2h.1M296.5 165h.1M296.5 165.1h.1M296.5 160.1h.1M296.5 160.2h.1M296.5 163.8v.1M318 166.8h2.9"/>
<path d="M318 165h.1M318 165.1h.1M318 160.1h.1M318 160.2h.1M318 164.3h2.9M318 163.8v.1M320.9 165h.1M320.9 165.1h.1M320.9 160.2h.1M320.9 160.1h.1M320.9 163.8v.1M36.3 199.1h.4l.2 .2h25.9a.4 .4 0 0 1 .6-.2 .4 .4 0 0 1 0 .7 .4 .4 0 0 1-.6-.2l-1-.2a12 12 0 0 1-12 11.9 12 12 0 0 1-11.9-11.9l-1 .2a.4 .4 0 0 1-.6 .2 .4 .4 0 0 1 0-.7z"/>
<path d="M37.9 199.3h.1M61.8 199.3h.1M242.9 191.2l.1 28.2zM243 191.2h.1M243.1 191.1h2M243.1 191.1v28.3M245.1 191.1v28.3M245.1 191.2h.1M245.1 191.2v28.2M274.7 191.2v28.2zM274.7 191.2h.1M274.8 191.1h2"/>
<path d="M274.8 191.1v28.3M276.8 191.1v28.3M276.8 191.2h.1M276.9 191.2l.1 28.2zM39.4 205.2l-1.1 .6-.3-.4-1.1 1.4 1.8-.3-.3-.4 1.1-.7M60.3 205.2l1.1 .6 .3-.4 1.1 1.4-1.8-.3 .3-.4-1.2-.7M102.1 201.4l16.7 .1a.25 .25 0 0 1 .4-.2 .25 .25 0 0 1 0 .4 .25 .25 0 0 1-.4-.1l-.6-.1a7.5 7.5 0 0 1-7.5 7.5 7.5 7.5 0 0 1-7.5-7.5l-1 .3zM103.2 201.5h.1M104.1 205.2l-.7 .4-.1-.3-.7 .9 1-.2-.1-.3 .7-.4M117.2 205.2l.8 .4 .1-.3 .7 .9-1.1-.2 .2-.3-.7-.4M118.2 201.5h.1M221.9 219.6v4"/>
<path d="M221.9 219.4l22.1 .1zM221.9 219.5v.1M224.3 219.6h.1M224.3 219.6v4M243 219.6h.1M243.1 219.4h.1M243.1 219.5l-21.9 .1v4h77.5M244.1 219.4l31.7 .1zM245.1 219.4h.1M245.1 219.5h29.7M245.1 219.6h.1M245.1 219.5v.1"/>
<path d="M245.2 219.5h.1M274.7 219.6h.1M274.8 219.4h.1M275.9 219.4l22.8 .1zM276.8 219.4h.1M276.8 219.5l21.9 .1M276.8 219.6h.1M276.9 219.6h.1M298.7 219.5v.1M298.7 219.6l.3 1.7-.3 2.3M298.7 219.6v4M137.7 220.3l-.2 .9 .2 1.8"/>
<path d="M137.7 220.3v2.7M137.7 220.3h70.3v2.7h-70.3M137.8 223.1h69.4M137.8 220.2h69.4M137.8 220.2v.1M137.8 223v.1M172.5 220.3h.1M172.5 223h.1M172.5 220.3v2.7M204.8 223h.1M204.8 220.3v2.7M207.2 220.2v.1"/>
<path d="M207.2 223v.1M207.3 220.3v2.7M221.9 223.8h22.1M221.9 223.6v.2M224.3 223.6h.1M244 223.6v.2M244.1 223.8h31.7M244.1 223.6v.2M275.8 223.6v.2M275.9 223.8h22.8M275.9 223.6v.2M298.7 223.6v.2"/>
<path d="M68.2 240.1l27.4 .1a.42 .42 0 0 1 .7-.2 .42 .42 0 0 1 0 .7 .42 .42 0 0 1-.7-.2l-.9-.2a12.4 12.4 0 0 1-12.4 12.3 12.4 12.4 0 0 1-12.4-12.3l-1 .2a.4 .4 0 0 1-.6 .2 .4 .4 0 0 1-.1-.6zM69.9 240.2h.1M71.5 246.3l-1.2 .7-.3-.5-1.1 1.5 1.8-.3-.3-.5 1.2-.7M93.1 246.3l1.2 .7 .2-.5 1.2 1.5-1.9-.3 .3-.5-1.2-.7M94.7 240.2h.1M221.9 249v4.8M221.9 248.8h139.5M221.9 253.9h139.5M221.9 248.8v.2M221.9 253.8v.1M226.8 253.8h.1M226.8 249h.1"/>
<path d="M226.8 249v4.8M256.8 249h.1M256.8 253.8h.1M256.8 249v4.8M291.6 249h.1M291.6 253.8h.1M291.6 249v4.8M326.5 253.8h.1M326.5 249h.1M326.5 249v4.8M361.4 248.8v.2M361.4 253.8v.1"/>
<path d="M361.4 249l.4 2.3-.4 2.5M361.4 249v4.8M361.4 249h-140.2v4.8h140.2"/>
<circle cx="64.2" cy="51.3" r="7.5"/>
<circle cx="40.8" cy="101.4" r="9"/>
<circle cx="91.4" cy="101.4" r="9"/>
<circle cx="138.8" cy="101.2" r="9"/>
<circle cx="41.3" cy="155.2" r="9"/>
<circle cx="81.6" cy="156.4" r="6.7"/>
</g>
<text font-size="6.7" x="226.4" y="22.4">Vista Superior</text>
<g font-size="4.9">
<text x="19.6" y="21">UIA - Ventilación</text>
<text x="19.6" y="27">UAA - Aire Acondicionado</text>
</g>
<g font-size="4.8">
<text x="215" y="43.1">D</text>
<text x="224.6" y="43.2">D</text>
<text x="160.7" y="56.9">F</text>
<text x="213.3" y="56.5">E</text>
<text x="160.8" y="69.5">F</text>
<text x="213.3" y="71.1">E</text>
<text x="214.9" y="161.3">A</text>
<text x="224.7" y="161.3">A</text>
<text x="237.6" y="160.7">B</text>
<text x="274.2" y="161">B</text>
<text x="286" y="161">C</text>
<text x="299.6" y="161.4">C</text>
<text x="190.7" y="215.8">G</text>
<text x="269.4" y="214.4">I</text>
<text x="280.7" y="214.3">I</text>
<text x="248.8" y="217.1">H</text>
<text x="190.4" y="228.6">G</text>
<text x="248.6" y="229.7">H</text>
<text x="258.9" y="244.2">J</text>
<text x="259.2" y="261.3">J</text>
</g>
<g font-size="4.2" fill="#00f">
<text x="214.5" y="33.2">UIA-06</text>
<text x="238.5" y="33.2">UIA-07</text>
<text x="262.6" y="33.2">UIA-08</text>
<text x="287.5" y="33.2">UIA-09</text>
<text x="312" y="33.2">UIA-10</text>
<text x="214.6" y="174.1">UIA-01</text>
<text x="238.7" y="174.1">UIA-02</text>
<text x="262.8" y="174.1">UIA-03</text>
<text x="286.1" y="174.1">UIA-04</text>
<text x="311.4" y="174.1">UIA-05</text>
<text x="207" y="233">UAA-01</text>
<text x="201.4" y="252.1">UAA-02</text>
</g>
<g font-size="4.2">
<text x="390" y="60.5">Operadora R4</text>
<text x="383" y="73.8">DTI-260887-2026</text>
<text x="394.1" y="86.2">Iris Mendiola</text>
<text x="382.4" y="98.7">Leonardo Gallardo</text>
<text x="377.2" y="111.3">25/09/2026 /Rev. C</text>
<text x="400.4" y="124.1">MultiFlow</text>
<text x="400.6" y="136.8">Indicadas</text>
<text x="402.2" y="149.5">Indicada</text>
<text x="395.8" y="162.2">9:00 y 3:00</text>
<text x="401.9" y="174.9">Marts 23</text>
<text x="407.1" y="187.6">White</text>
<text x="394.4" y="200.1">Antibacterial</text>
<text x="409.7" y="213.2">4 m.</text>
</g>
<g font-size="3.9" fill="#808000">
<text x="42.7" y="41.3">0.25m</text>
<text x="63.5" y="52.3">20&quot;</text>
<text x="200" y="58.5">7m</text>
<text x="315.3" y="63.3" transform="rotate(-90 315.3 63.3)">9.10m</text>
<text x="228.6" y="67.7" transform="rotate(-90 228.6 67.7)">10.50m</text>
<text x="242.1" y="67.7" transform="rotate(-90 242.1 67.7)">10.40m</text>
<text x="266.7" y="67.7" transform="rotate(-90 266.7 67.7)">10.40m</text>
<text x="290.9" y="67.7" transform="rotate(-90 290.9 67.7)">10.40m</text>
<text x="68.6" y="89.7">0.30m</text>
<text x="115.9" y="89.8">0.30m</text>
<text x="18.5" y="90.8">0.30m</text>
<text x="40.1" y="102.5">24&quot;</text>
<text x="90.7" y="102.3">24&quot;</text>
<text x="138.1" y="102.1">24&quot;</text>
<text x="18.9" y="144.2">0.30m</text>
<text x="161.8" y="148">22&quot;</text>
<text x="218.1" y="147.8" transform="rotate(-90 218.1 147.8)">8m</text>
<text x="242.5" y="146" transform="rotate(-90 242.5 146)">11.15m</text>
<text x="266.4" y="146" transform="rotate(-90 266.4 146)">11.15m</text>
<text x="290.7" y="146" transform="rotate(-90 290.7 146)">10.70m</text>
<text x="315.1" y="146" transform="rotate(-90 315.1 146)">10.70m</text>
<text x="177.7" y="153.8">R11&quot;</text>
<text x="40.6" y="156.3">24&quot;</text>
<text x="253.9" y="181.4">15.75m</text>
<text x="226.5" y="186.5">4.55m</text>
<text x="279.5" y="186.5">4.69m</text>
<text x="48.2" y="195.6">32&quot;</text>
<text x="68.2" y="202.8">R16&quot;</text>
<text x="109.8" y="198.5">16&quot;</text>
<text x="259.7" y="203.2">5.84m</text>
<text x="125.6" y="204">R8&quot;</text>
<text x="240.5" y="209.8" transform="rotate(-90 240.5 209.8)">5.84m</text>
<text x="164.9" y="217.1">14.25m</text>
<text x="287.1" y="245.4">28.60m</text>
</g>
<g font-size="3.9" fill="#808080">
<text x="138.4" y="57.7">11.70m</text>
<text x="185.5" y="69.7">18&quot;</text>
<text x="61.6" y="145.7">0.30m</text>
<text x="114.7" y="146.9">28&quot;</text>
<text x="133.3" y="153.3">R14&quot;</text>
<text x="80.8" y="157.4">18&quot;</text>
<text x="255.5" y="186.5">6.51m</text>
<text x="81.7" y="237.4">38&quot;</text>
<text x="100.2" y="245">R19&quot;</text>
</g>
<g font-size="3.9">
<text x="51.4" y="69.9">SECCIÓN A-A</text>
<text x="126.4" y="121.4">SECCIÓN C-C</text>
<text x="51.1" y="128.7">SECCIÓN B-B</text>
<text x="151.4" y="168">SECCIÓN G-G</text>
<text x="29.6" y="173.9">SECCIÓN D-D</text>
<text x="67.2" y="170.5">SECCIÓN E-E</text>
<text x="103" y="169.7">SECCIÓN F-F</text>
<text x="38.1" y="218.9">SECCIÓN H-H</text>
<text x="99.5" y="217.8">SECCIÓN I-I</text>
<text x="70.5" y="259.2">SECCIÓN J-J</text>
</g>
<g font-size="3.9" fill="#00f">
<text x="38.2" y="120.9">2A</text>
<text x="88.7" y="120.9">3A</text>
</g>
<g font-size="3.5">
<text x="369.6" y="54.8">Cliente:</text>
<text x="369.5" y="67.2">Proyecto:</text>
<text x="56.4" y="73.5">(1 y 11) A</text>
<text x="369.4" y="80">Responsable:</text>
<text x="369.3" y="93">Elaboró:</text>
<text x="369.3" y="105.7">Fecha:</text>
<text x="369.3" y="118.4">Tipo de difusión:</text>
<text x="125.7" y="125">(4, 5, 8, 9 y 10) A</text>
<text x="369.3" y="131.1">No. de líneas de difusión:</text>
<text x="369.3" y="143.8">Ubicación:</text>
<text x="369.3" y="156.5">Soportes:</text>
<text x="369.3" y="169.2">Material:</text>
<text x="369.3" y="181.9">Color:</text>
<text x="369.3" y="194.6">Aplicación extra:</text>
<text x="369.3" y="207.7">Altura de diseño:</text>
<text x="101.2" y="221.4">(12D y 12E)</text>
</g>
<g font-size="3.2">
<text x="49.9" y="59.5">8:00</text>
<text x="71.1" y="59.5">4:00</text>
<text x="55.8" y="63.4">7:00</text>
<text x="66.3" y="63.4">5:00</text>
<text x="49.2" y="110.6">4:00</text>
<text x="77.6" y="110.6">8:00</text>
<text x="124.8" y="110.1">8:00</text>
<text x="146.4" y="110.1">4:00</text>
<text x="43.6" y="114.7">5:00</text>
<text x="81.8" y="114.7">7:00</text>
<text x="130" y="114.5">7:00</text>
<text x="141" y="114.5">5:00</text>
<text x="102.2" y="161.8">8:00</text>
<text x="122.6" y="161.8">4:00</text>
<text x="150.6" y="161">8:00</text>
<text x="167.6" y="161">4:00</text>
<text x="29.9" y="167">7:30</text>
<text x="45.1" y="167">4:30</text>
<text x="34.9" y="210.8">8:00</text>
<text x="58.2" y="210.8">4:00</text>
<text x="99.7" y="210.3">8:00</text>
<text x="115.6" y="210.3">4:00</text>
<text x="66.5" y="252.7">8:00</text>
<text x="91.6" y="252.7">4:00</text>
</g>
<g font-size="2.8">
<text x="152.2" y="46.6">Transformación</text>
<text x="147.6" y="50.4">Excéntrica hacia arriba</text>
</g>
<g font-size="2.8" fill="#f00">
<text x="140.9" y="70.4">7A</text>
<text x="197.5" y="71.8">6C</text>
<text x="320" y="90.2">11A</text>
<text x="217.8" y="96.1">6A</text>
<text x="249.2" y="96.1">8A</text>
<text x="273.1" y="96.1">9A</text>
<text x="297.8" y="96.1">10A</text>
<text x="239.3" y="106.8">2A</text>
<text x="263.6" y="106.8">3A</text>
<text x="288" y="109">4A</text>
<text x="312.4" y="109">5A</text>
<text x="215.4" y="122.6">1A</text>
<text x="248.9" y="200.7">13E</text>
<text x="280.7" y="199.8">13D</text>
<text x="164.6" y="232.4">12A</text>
<text x="267.9" y="232.4">13A</text>
<text x="292.3" y="260.9">14A</text>
</g>
</svg>
